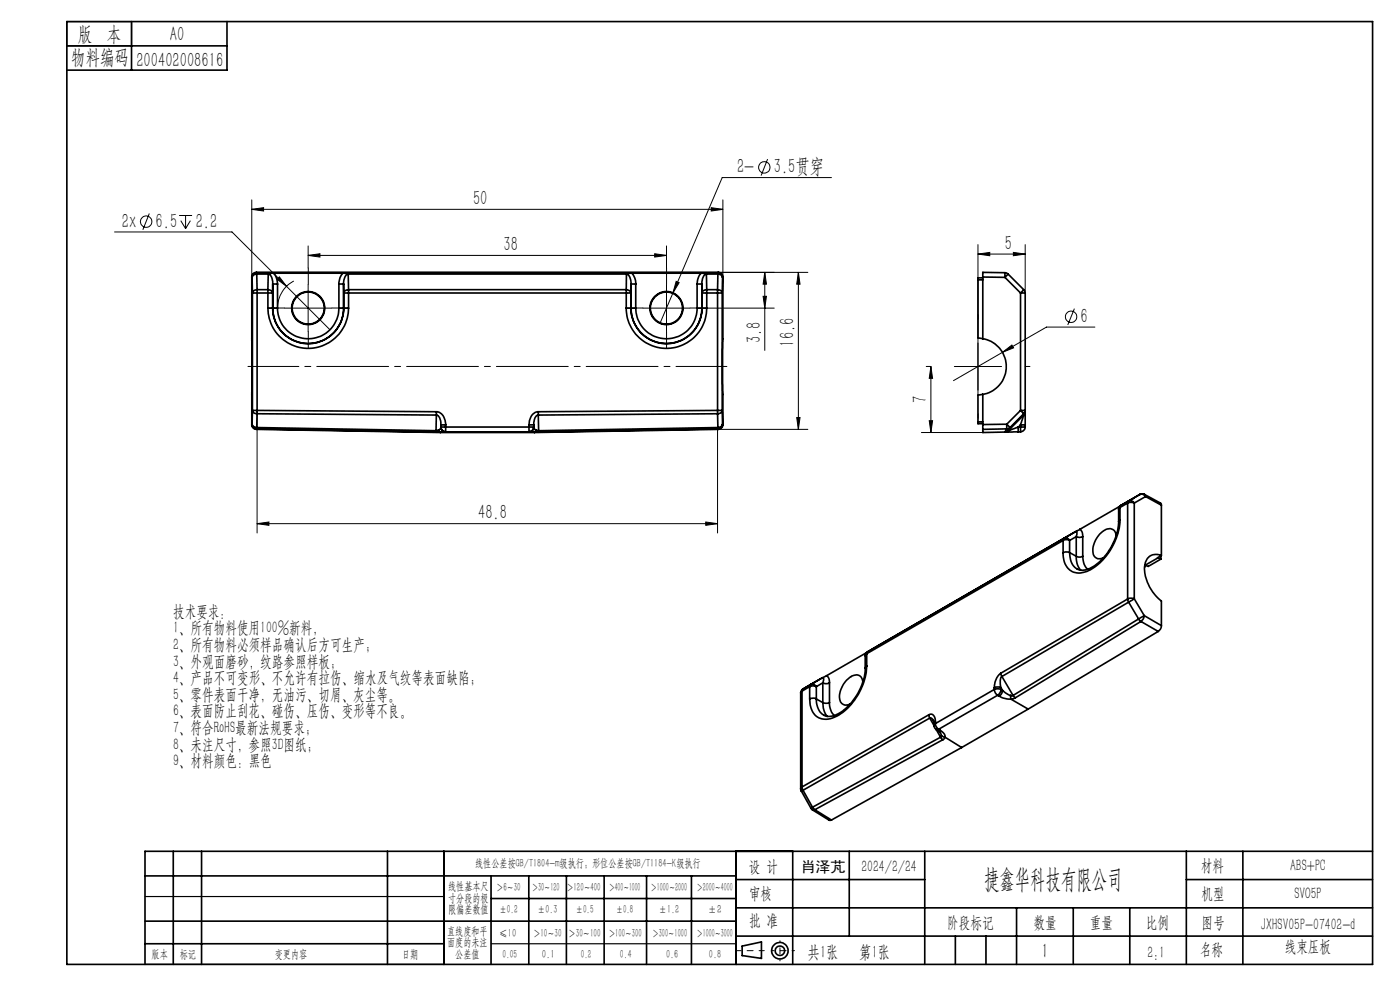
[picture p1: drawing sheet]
<svg xmlns="http://www.w3.org/2000/svg" width="297mm" height="210mm" viewBox="0 0 297 210" stroke-linecap="round" stroke-linejoin="round" font-family="sans-serif">
<g fill="none" stroke="#000" stroke-width=".21">
<path d="M162.8 33.8l-1.3 3.4M176.4 37.7h-23.2l-10.4 24.4M24.3 49.2h24.9l20.8 20.7M31.7 45.3l-1.4 3.4M38 45.7h2.7M38.3 46.8l1.1 1.7M39.4 45.7v2.8M40.4 46.8l-1 1.7M53.4 44.4l2.5-.3v.7zM53.4 42.4v16.4M53.4 44.4h100M58.8 59.2l.5-.5 1.5 2z"/>
<path d="M62.3 59.6a6.4 6.4 0 0 0-3.4 5.8M65.4 54.2l2.5-.4v.7zM65.4 52.2v4.7M65.4 54.2h76M138.9 53.8l2.5 .4-2.5 .3zM141.4 52.2v4.7M143.4 59.7l.7 .3-1.3 2.1zM150.9 44.1l2.5 .3-2.5 .4zM152.4 57.8h19M153.4 42.4v16.4M162.2 57.8l.4 2.5h-.7zM162.2 57.8v16.5"/>
<path d="M169.4 57.8v33.3M169.4 57.8l.3 2.5h-.7zM207.5 53.9l2.5-.4v.7zM207.5 51.9v31.9M207.5 53.9h10M215 53.5l2.5 .4-2.5 .3zM217.5 51.9v10.3M60.4 65.4h10M65.4 60.4v9.9M136.4 65.4h10M141.4 60.4v9.9M142.8 62.1l-2.8 6.5"/>
<path d="M149.9 65.4h14.4M161.9 62.9h.7l-.4 2.5zM197.5 77.7l.3 2.5h-.7zM197.5 77.7v14M202.5 77.7h10M212.7 74.7l2-1.5 .3 .6zM212.7 74.7l-10.4 6M227.9 65.5l-1.4 3.4M232.3 69.4h-10.3l-9.3 5.3M54.5 87.1v26M152.2 87.1v26M152.4 91.1h19"/>
<path d="M169 88.6h.7l-.3 2.5zM195.5 91.7h13M197.1 89.2h.7l-.3 2.5zM54.5 111.1l2.5-.4v.7zM54.5 111.1h97.7M149.7 110.7l2.5 .4-2.5 .3z"/>
<circle cx="162.2" cy="35.5" r="1.21"/>
<circle cx="31" cy="47" r="1.21"/>
<circle cx="227.2" cy="67.2" r="1.21"/>
</g>
<g fill="none" stroke="#000" stroke-width=".35">
<path d="M14.2 4.6h277v200h-277zM14.2 9.7h34M27.9 4.6v10.3M48.2 4.6v10.3h-34M53.4 58.8v31.3M53.4 58.8h.1M53.5 58.8l.1 3.4M54.4 57.8a.96 .96 0 0 0-1 1M54.4 57.8h.1M54.4 57.8h98M54.5 58.1a.88 .88 0 0 0-1 .7M54.5 57.8v.3"/>
<path d="M54.5 57.8a.96 .96 0 0 0-1 1M54.5 58.1v3.3M54.5 58.1h2.4M54.5 57.8h97.8M56.9 58.2a1.77 1.77 0 0 1 1 2M56.9 58.1v.1M56.9 58.2l-.1 3.2M58 58l-1.1 .1M58 58a3.5 3.5 0 0 1 .9 2.2M58 58h14.7M72.7 58a3.1 3.1 0 0 0-.8 2.2M72.7 58l1.2 .1"/>
<path d="M73.9 58.2a1.84 1.84 0 0 0-1 2M73.9 58.2v3.2M73.9 58.1v.1M73.9 58.1h59M132.9 58.2a1.84 1.84 0 0 1 1 2M132.9 58.1v.1M132.9 58.2v3.2M134 58l-1.1 .1M134 58a3.1 3.1 0 0 1 .9 2.2M134 58h14.7M148.7 58a3.5 3.5 0 0 0-.8 2.2M148.7 58l1.2 .1"/>
<path d="M149.9 58.2a1.88 1.88 0 0 0-1 2M149.9 58.2v3.2M149.9 58.1h2.4M149.9 58.1v.1M152.3 58.1a.88 .88 0 0 1 1 .7M152.3 57.8v.3M152.3 57.8a.96 .96 0 0 1 1 1M152.3 58.1l-.1 3.3M152.4 57.8a.96 .96 0 0 1 1 1M152.4 57.8h-.1M153.3 58.8l-.1 3.4M153.4 58.8v31.3"/>
<path d="M153.4 58.8h-.1M207.5 59.4v12.3l1 .2M207.5 59.4h1M208.5 58.9h-1v.5M208.5 58.8h4.7M208.5 58.8v13.1M213.2 57.8v1M213.2 57.8h-4.7v1M213.2 57.8l.7 .3M213.2 58.8l3.3 3.4M213.9 58.1l-.7 .7M213.9 58.1l3.3 3.3"/>
<path d="M53.6 62.2h.9M53.6 62.2v24.9M54.5 61.4v.8M54.5 61.4a.88 .88 0 0 0-.9 .8M54.5 62.2v24.9M54.5 62.2h2.3M54.5 61.4h2.3M56.8 61.4a.67 .67 0 0 1 .9 .8h-.9M56.8 61.4v.8M56.8 65.4h1.1M56.8 65.4a8.6 8.6 0 0 0 8.6 8.5 8.6 8.6 0 0 0 8.5-8.5M56.8 62.2v3.2"/>
<path d="M57.9 65.4a7.5 7.5 0 0 0 7.5 7.5 7.5 7.5 0 0 0 7.5-7.5M57.9 65.4h.1M57.9 65.4h1M57.9 60.2h1M57.9 60.2v5.2M58.9 65.4a6.5 6.5 0 0 0 6.5 6.5 6.5 6.5 0 0 0 6.5-6.5M58.9 60.2v5.2M71.9 60.2h1M71.9 65.4h1M71.9 60.2v5.2M72.9 60.2v2M72.9 65.4h.1"/>
<path d="M72.9 60.2v5.2M72.9 65.4h1M72.9 62.2h1M72.9 62.2v3.2M73.9 61.4v.8M73.9 61.4a.96 .96 0 0 0-1 .8M73.9 62.2h59M73.9 61.4h59M73.9 62.2v3.2M132.9 65.4a8.5 8.5 0 0 0 8.5 8.5 8.5 8.5 0 0 0 8.5-8.5M132.9 65.4h.9M132.9 61.4v.8"/>
<path d="M132.9 62.2h.9M132.9 61.4a.95 .95 0 0 1 .9 .8M132.9 62.2v3.2M133.8 65.4a7.5 7.5 0 0 0 7.6 7.5 7.5 7.5 0 0 0 7.5-7.5M133.8 65.4h.1M133.9 65.4a7.5 7.5 0 0 0 7.5 7.5 7.5 7.5 0 0 0 7.5-7.5M133.9 60.2h1M133.9 65.4h1M133.9 60.2v5.2M133.9 60.2l-.1 2M134.9 65.4a6.5 6.5 0 0 0 6.5 6.5 6.5 6.5 0 0 0 6.5-6.5M134.9 60.2v5.2"/>
<path d="M147.9 60.2h1M147.9 65.4h1M147.9 60.2v5.2M148.9 60.2v5.2M148.9 60.2v2M148.9 65.4h.1M148.9 65.4h1M148.9 62.2h1M149.9 61.4v.8M149.9 61.4a.88 .88 0 0 0-1 .8M149.9 62.2h2.3M149.9 61.4h2.3"/>
<path d="M149.9 62.2v3.2M152.2 61.4v.8M152.2 61.4a.88 .88 0 0 1 1 .8M152.2 62.2h1M152.2 62.2v24.9M153.2 62.2v24.9M208.5 71.9a6 6 0 0 1 5 5.9 6 6 0 0 1-5 5.9M216.5 62.2h1M216.5 62.2v24.9M217.2 61.4l-.7 .8M217.2 61.4l.3 .8M217.5 62.2v25.1"/>
<path d="M53.4 90.1a1.02 1.02 0 0 0 1 1M53.5 90a.95 .95 0 0 0 1 .7M53.5 90a.96 .96 0 0 0 1 1M53.5 90l-.1 .1M53.6 87.1h.9M53.6 87.1a.88 .88 0 0 0 .9 .7M53.6 87.1l-.1 2.9M54.4 91.1l39 .6M54.5 90.7v.3M54.5 90.7l38 .7M54.5 91l38 .6M54.5 91l-.1 .1"/>
<path d="M54.5 87.1v.7M54.5 87.1l38.1 .2M54.5 87.8l38.1 .2M54.5 87.8v2.9M92.5 91.4v.2M92.5 91.6h1M92.6 88a1.84 1.84 0 0 1 1 2.1M92.6 87.3v.7M92.6 87.3a2.45 2.45 0 0 1 1.9 2.8M92.6 88l-.1 3.4M93 91.3l-.5 .1M93 91.3l.5 .3"/>
<path d="M93.4 91.7h20M93.5 91.6h.1M93.5 91.6l-.1 .1M93.5 90.6l-.2 .5-.3 .2M93.5 90.6a1.02 1.02 0 0 0 1 1M93.6 90.6a1.02 1.02 0 0 0 .9 1M93.6 90.6h.9M93.6 90.1h.9M93.6 90.1v.5M93.6 90.1l-.1 .5M93.6 90.6h-.1M94.5 90.6v1"/>
<path d="M94.5 91.6h.1M94.5 91.6h-1M94.5 90.6h17.7M94.5 91.6h17.7M94.5 90.1v.5M112.2 90.1h1M112.2 90.6v1M112.2 90.6h.9a.84 .84 0 0 1-.9 1M112.2 91.6h.1M112.2 91.6h1.1M112.2 90.1v.5M113.2 90.6l.3 .5 .3 .2"/>
<path d="M113.2 90.6a1.02 1.02 0 0 1-1 1M113.2 90.1v.5M113.3 91.6h.1M113.3 91.6h1M113.3 91.6l.1 .1M113.8 91.3l.5 .1M113.8 91.3l-.5 .3M114.2 87.3a2.45 2.45 0 0 0-2 2.8M114.2 87.3v.7M114.2 88a1.77 1.77 0 0 0-1 2.1M114.2 88l.1 3.4M114.3 91.4v.2"/>
<path d="M152.2 87.1v.7M152.2 87.1h1M152.2 87.1l-38 .2M152.2 87.8l-38 .2M152.2 87.8l.1 2.9M152.3 90.7v.3M152.3 90.7l-38 .7M152.3 91l-38 .6M152.3 91l.1 .1M152.4 91.1l-39 .6M153.2 87.1a.88 .88 0 0 1-1 .7M153.2 87.1l.1 2.9"/>
<path d="M153.3 90a.95 .95 0 0 1-1 .7M153.3 90a.96 .96 0 0 1-1 1M153.3 90l.1 .1M153.4 90.1a1.03 1.03 0 0 1-1 1M207.5 89.5v.4h1M207.5 89.5h1M208.5 90.1v1M208.5 83.7l-1 .1v5.7M208.5 83.7v6.4M208.5 91.1v.6l5-.1M213.2 91.6h.3M213.5 91.6h.1"/>
<path d="M213.6 90v1M213.6 90l.7 .7M213.6 90l-5.1 .1M213.6 91l-5.1 .1M213.6 91l-.4 .6M213.9 91.4l-.7 .2M214.1 91.3l-.2 .1M214.1 91.3l-.6 .3M214.3 90.7l-.7 .3M214.3 90.7l-.4 .7M216 90.6l-1.9 .7M216 90.6v1"/>
<path d="M216 91.6h-2.5M216 91.6h.5M216.5 87.1l.7 .7M216.5 87.1h.8a.3 .3 0 0 1 .2 .2 .3 .3 0 0 1-.2 .3l-.1 .2M216.5 90.1h1M216.5 90.6v1M216.5 90.6h1M216.5 90.1v.5M216.5 87.1l-2.9 2.9M216.5 90.1l-.5 .5M216.5 90.6h-.5M217.2 88l-.7 2.1"/>
<path d="M217.2 87.8l-2.9 2.9M217.2 87.8v.2M217.2 88l-3.3 3.4M217.5 87.3l-.3 .7M217.5 87.3v2.8M217.5 90.6a1.1 1.1 0 0 1-1 1M217.5 90.1v.5M225.5 114.6a1.43 1.43 0 0 1 1.4 0M225.5 114.6l-41.6 24.1M225.5 114.6v2.7M225.7 114.2l-.2 .4M225.7 114.2a.89 .89 0 0 1 1.2 .4"/>
<path d="M226.9 117.2a1.57 1.57 0 0 0-1.4 .1M226.9 117.2l1.4 .8M226.9 114.6v2.6M228.1 112.8a.31 .31 0 0 1 .4 .1 .31 .31 0 0 1 0 .4l-.2 .5M228.1 112.8h.1M228.1 112.8l-44 25.4M228.1 112.8l-2.4 1.4M228.3 118a1.43 1.43 0 0 0 1.4 0M228.3 113.8a1.43 1.43 0 0 0 1.4 0M228.3 118a4.1 4.1 0 0 0 1 3M228.3 113.8l-1.4 .8M228.3 113.8v4.2"/>
<path d="M229.1 112.3a1.62 1.62 0 0 1 .6 1.5M229.1 112.3l-1 .5M229.7 118a3.4 3.4 0 0 0 1.1 2.7M229.7 113.8v4.2M236.8 113.7a1.51 1.51 0 0 0-.9-1.5 1.51 1.51 0 0 0-1.7 .4 4.8 4.8 0 0 0-2.1 5.3 1.41 1.41 0 0 0 2 .4M237.3 110.7a11.9 11.9 0 0 1-6.4 10 2.63 2.63 0 0 1-3.9-2.3l-.1-1.2M237.3 108.1v2.6M237.5 107.4l-8.4 4.9M237.6 110.3a13 13 0 0 1-7 10.9 3.4 3.4 0 0 1-5-3.1l-.1-.8M237.6 110.3l-.3 .4M237.6 107.7l-.3 .4M237.6 107.7v2.6"/>
<path d="M237.8 107.2l-.3 .4-.2 .5M237.8 107.2l-.2 .5M239.2 106.7l.5-.1 .9 .1M239.2 106.7l-1.6 1M239.2 106.7v20.4M239.4 106.3l-.2 .4M239.4 106.3a.95 .95 0 0 1 1.2 .4M239.4 106.3l-1.6 .9M240.1 105.9h.1M240.1 105.9l-2.3 1.3M240.6 106.7v20.3M241.8 104.9h1"/>
<path d="M241.8 104.9a1.02 1.02 0 0 1 1.2 .4M241.8 104.9l-2.4 1.4M241.8 104.9l-1.7 1M242.8 104.9l3.4 1.8 .2 .5M242.8 104.9l.2 .4M242.9 119.9h.1M243 119.9l-.2 .4M243 105.3l-2.4 1.4M243 105.3l3.4 1.9M245.6 118.3l-2.7 1.6M245.6 118.3l.7 .3M246.3 117.9v.7"/>
<path d="M246.3 118.6l-2.7 1.5-.7-.2M246.4 117.8a2.48 2.48 0 0 0-3.6 2.5 9.3 9.3 0 0 0 3.6 7.2v5.2M246.4 117.8l-.8 .5M246.4 107.2v10.6M183.6 139.1v2.6M183.8 138.5l-8.4 4.8M183.9 138.7l-.3 .4M183.9 138.7v2.6M184.1 138.2l-.4 .4-.1 .5M184.1 138.2l-.2 .5M186.4 136.9h.1M186.4 136.9l-2.3 1.3"/>
<path d="M239.2 127.1l.2 .6M239.2 127.1l-26.9 15.7M239.4 127.7l2.1 3.6M239.4 127.7l-26.9 15.8M240.6 127l-1.2 .7M240.6 127l-.9-.1-.5 .2M240.6 127l2.1 3.6M241.5 131.3l.5 .5M241.5 131.3l-26.6 16.2M242 131.8l-26.6 16.2M242 131.8l3.7 2.1M242.7 130.6l-1.2 .7"/>
<path d="M242.7 130.6a1.6 1.6 0 0 1-.7 1.2M242.7 130.6l3.7 2.1M245.7 133.9l-27.6 16.5M246.4 132.7a1.45 1.45 0 0 1-.7 1.2M169.9 147v20.3M170.1 146.6l-.2 .4M170.1 146.6v20.3M170.4 146.1l-.4 .4-.1 .5M170.4 146.1l-.3 .5M171.8 148.3a1.5 1.5 0 0 1 1.4 0M171.8 145.7a1.5 1.5 0 0 1 1.4 0M171.8 145.7l-1.7 .9"/>
<path d="M171.8 145.7v2.6M172 145.2l-.2 .5M172 145.2a.92 .92 0 0 1 1.2 .5M173.2 148.3l1.4 .7M173.2 145.7v2.6M174.4 143.8a.37 .37 0 0 1 .4 .2 .37 .37 0 0 1-.1 .5l-.1 .3M174.4 143.8h.1M174.4 143.8l-4 2.3M174.4 143.8l-2.4 1.4M174.6 144.8a1.5 1.5 0 0 0 1.4 0M174.6 149a4.6 4.6 0 0 0 .9 3M174.6 144.8l-1.4 .9"/>
<path d="M174.6 144.8v4.2M175.4 143.3l-1 .5M175.4 143.3a1.6 1.6 0 0 1 .6 1.5M176 149l-.5 .2-.9-.2M176 149a3.8 3.8 0 0 0 1 2.8M176 144.8v4.2M183.1 144.7a1.47 1.47 0 0 0-.9-1.4 1.47 1.47 0 0 0-1.6 .2 5 5 0 0 0-2.3 5.4 1.46 1.46 0 0 0 2.1 .4M183.6 141.7a11.9 11.9 0 0 1-6.4 10 2.68 2.68 0 0 1-3.9-2.3l-.1-1.1M183.9 141.3a12.9 12.9 0 0 1-7.1 10.9 3.4 3.4 0 0 1-5-3.1v-.8M183.9 141.3l-.3 .4M197.1 151.6a.93 .93 0 0 1 .9 .1 .93 .93 0 0 1 .4 .9v.5M197.1 151.6l.1 .7"/>
<path d="M197.1 151.6l-27 15.3M197.2 152.3a1.07 1.07 0 0 1 1 1.2M197.2 152.3l-26.8 15.3M197.2 152.3l1 1.6M198.2 153.9l.1 .5 .3 .4M198.2 153.5v.4M198.4 153.5a1.47 1.47 0 0 0 .7 1.2M198.4 153.5l-.2 .4M198.4 153.1l-.2 .4M198.4 153.1v.4M198.6 154.8l.4 .2M198.6 154.8l.9 1.6"/>
<path d="M199 155l.4 .3 .3 .7M199.1 154.7l-.5 .1M199.1 154.7l.4 .2M199.5 154.9a1.75 1.75 0 0 1 1 1.5M199.5 154.9l-.5 .1M199.5 156.4l.5 .5M199.5 156.4l-27.1 14.8M199.7 156l.7 .4M199.7 156l-.2 .4M200 156.9l-27.1 14.9M200.4 156.4h.1M200.4 156.4l-.4 .5"/>
<path d="M200.5 156.4l3.5 2.2M204 158.6l-27.6 15.3M210.9 146.3l.6-.2 .8 .2M210.9 146.3a1.6 1.6 0 0 0 .7 1.2M210.9 145.9l.6-.2 .8 .2M210.9 145.9v.4M210.9 146.3l-12.5 7.2M211.6 147.5l-12.5 7.2M211.6 147.5l.4 .2M212 147.7l.8 .4 1.7 .2M212.3 142.8l-.8 1-.4 1-.2 1.1M212.3 142.8l.2 .7"/>
<path d="M212.3 146.3a1.6 1.6 0 0 1-.7 1.2M212.3 145.9l.4 .6M212.3 146.3l.4 .2M212.3 145.9v.4M212.5 143.5a2.53 2.53 0 0 0-.2 2.4M212.5 143.5l2.4 4M212.7 146.5l.6 .5 1.1 .5M212.7 146.5l-.2 .6-.5 .6M214.4 147.5h.5M214.4 147.5l.1 .8M214.5 148.3h.1M214.5 148.3l3.6 2.1"/>
<path d="M214.9 147.5l.5 .5M215.4 148l-.9 .3M218.1 150.4l-14.1 8.2M169.9 167.3l.1 .5M170 167.8l2 3.6M170.1 166.9l.3 .7M170.1 166.9l-.2 .4M170.4 167.6l-.4 .2M170.4 167.6l2 3.6M172 171.4l.4 .4M172.4 171.2l.5 .6M172.4 171.8l3.5 2.2 .5-.1"/>
<path d="M172.4 171.2l-.4 .2M172.9 171.8h-.5M172.9 171.8l3.5 2.1M30.8 195.4h125.4M30.8 185.8h125.4M36.8 180.6v24M42.8 180.6v24M82.2 180.6v24M94.2 180.6v24M104.2 185.8v18.8M104.2 190.6h52M112.2 185.8v18.8"/>
<path d="M120.2 185.8v18.8M128.2 185.8v18.8M137.2 185.8v18.8M146.7 185.8v18.8M156.2 180.6v24M156.2 186.6h40M156.2 198.6h135M156.2 192.6h135M168.2 180.6v24M180.2 180.6v18M196.2 180.6v24M202.7 198.6v6"/>
<path d="M209.2 198.6v6M215.7 192.6v12M227.7 192.6v12M239.7 192.6v12M251.7 186.6h39.5M251.7 180.6v24M263.7 180.6v24M291.2 180.6h-260.4v24M30.8 200.2h63.4M157.4 200.7l4.1-.9v3.5l-4.1-.6z"/>
<circle cx="65.4" cy="65.3" r="3.5"/>
<circle cx="65.4" cy="65.4" r="3.4"/>
<circle cx="141.4" cy="65.4" r="3.4"/>
<circle cx="141.4" cy="65.4" r="3.5"/>
<circle cx="165.5" cy="201.7" r="1.74"/>
<circle cx="165.5" cy="201.7" r="1"/>
</g>
<path d="M154.2 77.7h-101.6" fill="none" stroke="#000" stroke-width=".21" stroke-dasharray="15.2 1.3 1.3 1.3" stroke-dashoffset="4.4"/>
<path d="M60.4 65.3h-3.5M65.4 70.3v3.5M65.4 60.3v-3.5M70.4 65.3h3.5M136.4 65.3h-3.5M141.4 70.3v3.5M141.4 60.3v-3.5M146.4 65.3h3.5M197.5 77.7h-1M207.5 67.7v-1M217.5 77.7h1M207.5 87.7v1" fill="none" stroke="#000" stroke-width=".21" stroke-dasharray="15.2 1.3 1.3 1.3"/>
<path d="M162.1 201.7h-6" fill="none" stroke="#000" stroke-width=".21" stroke-dasharray="15.2 1.3 1.3 1.3" stroke-dashoffset="14.1"/>
<path d="M168.5 201.7h-4.8" fill="none" stroke="#000" stroke-width=".21" stroke-dasharray="15.2 1.3 1.3 1.3" stroke-dashoffset="14.7"/>
<path d="M165.5 199.6v4.2" fill="none" stroke="#000" stroke-width=".21" stroke-dasharray="15.2 1.3 1.3 1.3" stroke-dashoffset="15"/>
<path d="M14.2 4.6h13.7v5.1h-13.7zM30.8 190.2h63.4M30.8 204.6h63.4M104.2 200.2h52" fill="none" stroke="#000" stroke-width=".25"/>
<g fill="#000">
<path d="M138.9 53.8l2.5 .4-2.5 .3zM65.4 54.2l2.5-.4v.7zM150.9 44.1l2.5 .3-2.5 .4zM53.4 44.4l2.5-.3v.7z"/>
<path d="M169.4 57.8l.3 2.5h-.7zM169 88.6h.7l-.3 2.5z"/>
<path d="M215 53.5l2.5 .4-2.5 .3zM207.5 53.9l2.5-.4v.7z"/>
<path d="M143.4 59.7l-.6 2.4 1.3-2.1zM58.8 59.2l2 1.5-1.5-2zM212.7 74.7l2.3-.9-.3-.6z"/>
<path d="M161.9 62.9h.7l-.4 2.5zM162.2 57.8l.4 2.5h-.7z"/>
<path d="M197.1 89.2h.7l-.3 2.5zM197.5 77.7l.3 2.5h-.7z"/>
<path d="M54.5 111.1l2.5-.4v.7zM149.7 110.7l2.5 .4-2.5 .3z"/>
</g>
<text font-size="5.6" x="208.8" y="188.3">捷鑫华科技有限公司</text>
<g font-size="4.4">
<text x="16.5" y="8.6">版 本</text>
<text x="36.1" y="8.6">A0</text>
<text x="15.1" y="13.7">物料编码</text>
<text x="28.9" y="14.2">200402008616</text>
<text x="156.4" y="36.8">2-</text>
<text x="164.2" y="36.8">3.5贯穿</text>
<text x="100.4" y="43.5">50</text>
<text x="25.8" y="48.3">2x</text>
<text x="33" y="48.3">6.5</text>
<text x="41.5" y="48.3">2.2</text>
<text x="106.8" y="53.3">38</text>
<text x="213.2" y="53">5</text>
<text x="229.2" y="68.5">6</text>
<text x="161.4" y="72.8" transform="rotate(-90 161.4 72.8)">3.8</text>
<text x="168.5" y="73.5" transform="rotate(-90 168.5 73.5)">16.6</text>
<text x="196.6" y="85.4" transform="rotate(-90 196.6 85.4)">7</text>
<text x="101.4" y="110.2">48.8</text>
<text x="221" y="203.2">1</text>
</g>
<g font-size="3.8">
<text x="171.3" y="203.2">共1张</text>
<text x="182.3" y="203.2">第1张</text>
</g>
<g font-size="3.5">
<text x="36.7" y="130.8">技术要求：</text>
<text x="36.7" y="134.3">1、所有物料使用100%新料，</text>
<text x="36.7" y="137.9">2、所有物料必须样品确认后方可生产；</text>
<text x="36.7" y="141.4">3、外观面磨砂，纹路参照样板；</text>
<text x="36.7" y="144.9">4、产品不可变形、不允许有拉伤、缩水及气纹等表面缺陷；</text>
<text x="36.7" y="148.4">5、零件表面干净，无油污、切屑、灰尘等。</text>
<text x="36.7" y="152">6、表面防止刮花、碰伤、压伤、变形等不良。</text>
<text x="36.7" y="155.5">7、符合RoHS最新法规要求；</text>
<text x="36.7" y="159">8、未注尺寸，参照3D图纸；</text>
<text x="36.7" y="162.6">9、材料颜色：黑色</text>
<text x="158.9" y="184.9">设 计</text>
<text x="182.7" y="184.9">2024/2/24</text>
<text x="254.7" y="184.7">材料</text>
<text x="273.7" y="184.7">ABS+PC</text>
<text x="158.9" y="190.8">审核</text>
<text x="254.9" y="190.7">机型</text>
<text x="274.6" y="190.8">SVO5P</text>
<text x="158.9" y="196.5">批 准</text>
<text x="200.9" y="196.9">阶段标记</text>
<text x="219.3" y="196.9">数量</text>
<text x="231.2" y="196.9">重量</text>
<text x="243.1" y="196.9">比例</text>
<text x="254.9" y="196.9">图号</text>
<text x="267.5" y="197.3">JXHSV05P-07402-d</text>
<text x="243.4" y="203.2">2:1</text>
<text x="254.5" y="202.5">名称</text>
<text x="272.5" y="201.8">线束压板</text>
</g>
<text font-size="3.2" x="169.9" y="184.9">肖泽芃</text>
<g font-size="2.5">
<text x="100.8" y="184">线性公差按GB/T1804-m级执行；形位公差按GB/T1184-K级执行</text>
<text x="95.1" y="188.8">线性基本尺</text>
<text x="95.1" y="191.3">寸分段的极</text>
<text x="105.3" y="189.1">＞6～30</text>
<text x="112.9" y="189.1">＞30～120</text>
<text x="120.2" y="188.9">＞120～400</text>
<text x="129.2" y="188.9">＞400～1000</text>
<text x="138.1" y="189.1">＞1000～2000</text>
<text x="147.8" y="189.1">＞2000～4000</text>
<text x="95.1" y="193.8">限偏差数值</text>
<text x="105.9" y="193.8">±0.2</text>
<text x="114.1" y="193.8">±0.3</text>
<text x="122.2" y="193.8">±0.5</text>
<text x="130.7" y="193.8">±0.8</text>
<text x="139.8" y="193.8">±1.2</text>
<text x="150.2" y="193.8">±2</text>
<text x="32.2" y="203.2">版本</text>
<text x="38.1" y="203.2">标记</text>
<text x="58.3" y="203.2">变更内容</text>
<text x="85.3" y="203.2">日期</text>
<text x="94.8" y="198.3">直线度和平</text>
<text x="94.8" y="200.7">面度的未注</text>
<text x="96.6" y="203.2">公差值</text>
<text x="105.9" y="198.7">≤10</text>
<text x="106.6" y="203.2">0.05</text>
<text x="113.2" y="198.7">＞10～30</text>
<text x="115" y="203.2">0.1</text>
<text x="120.6" y="198.7">＞30～100</text>
<text x="123.2" y="203.2">0.2</text>
<text x="129.1" y="198.7">＞100～300</text>
<text x="131.5" y="203.2">0.4</text>
<text x="138.4" y="198.7">＞300～1000</text>
<text x="141.3" y="203.2">0.6</text>
<text x="147.8" y="198.7">＞1000～3000</text>
<text x="150.4" y="203.2">0.8</text>
</g>
</svg>
